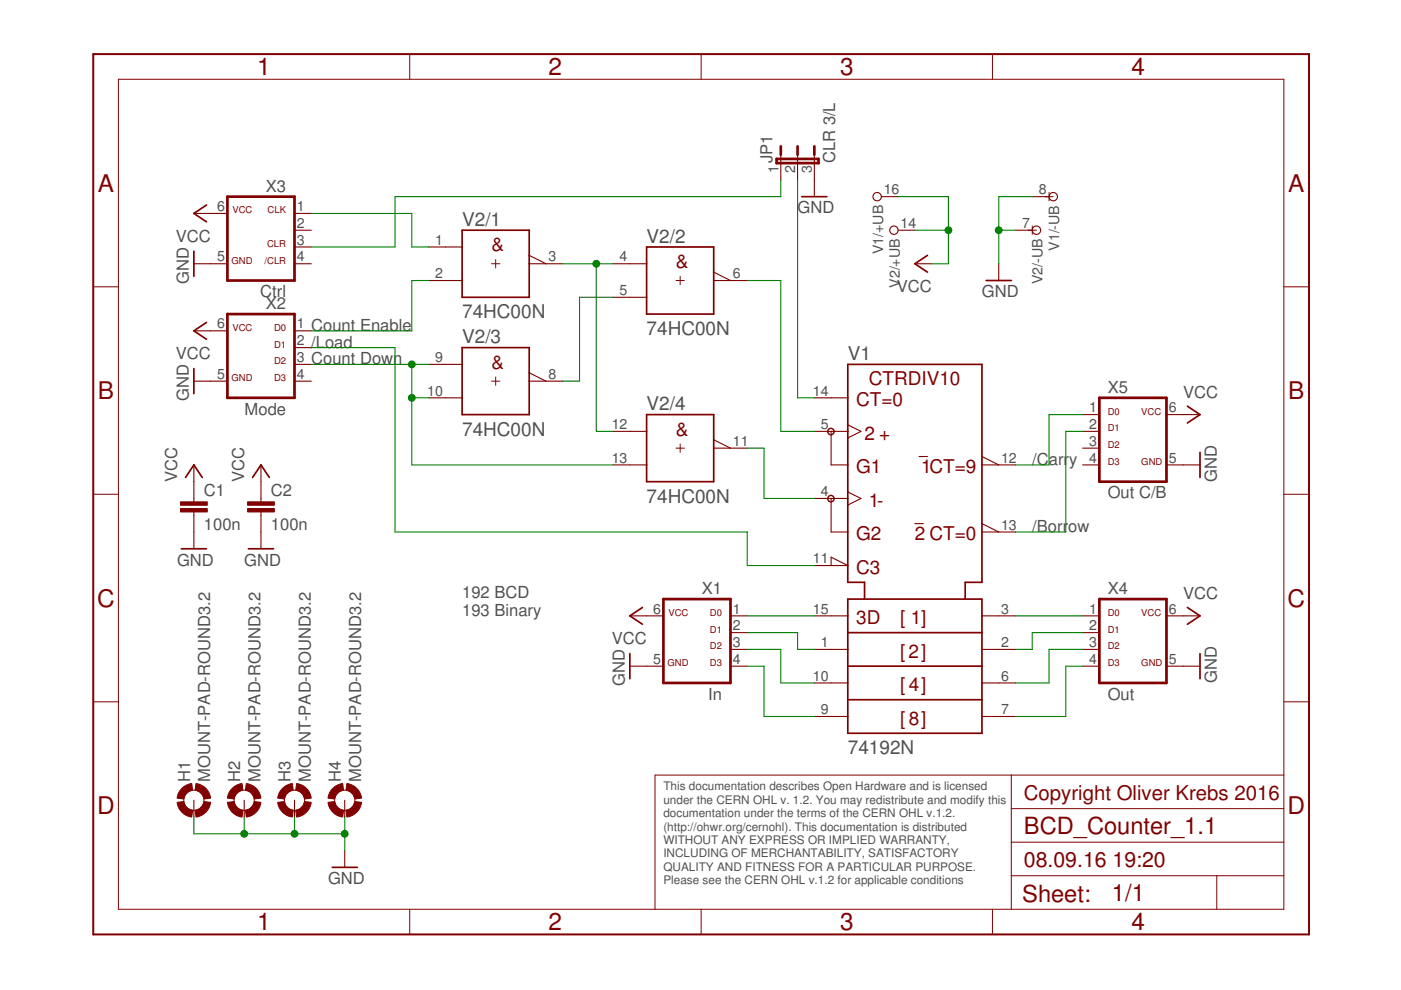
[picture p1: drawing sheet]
<svg xmlns="http://www.w3.org/2000/svg" width="297mm" height="210mm" viewBox="0 0 297 210" stroke-linecap="round" stroke-linejoin="round" font-family="sans-serif">
<g fill="none" stroke="#800000" stroke-width=".36">
<path d="M41.1 53.3v5.3M43.8 43.5l-2.7 1.8 2.7 1.7M98 48.8h14.2v14.2h-14.2zM137.1 52.4h14.2v14.2h-14.2zM170 41.7h5.3M196.6 54.1l-2.6 1.8 2.6 1.8M209.1 59.5h5.3M41.1 78.1v5.4M43.8 68.4l-2.7 1.7 2.7 1.8M98 73.7h14.2v14.2h-14.2zM137.1 87.9h14.2v14.2h-14.2zM251.8 86.1l2.6 1.8-2.6 1.8"/>
<path d="M254.4 95.9v5.3M38.4 116.4h5.4M39.3 101.2l1.8-2.6 1.8 2.6M52.7 116.4h5.3M53.6 101.2l1.7-2.6 1.8 2.6M133.5 138.6v5.3M136.2 128.8l-2.7 1.8 2.7 1.8M179.7 127h28.5v28.5h-28.5zM179.7 134.1h28.5M183.3 127v-3.5h-3.6v-46.2h28.5v46.2h-3.6v3.5M251.8 128.8l2.6 1.8-2.6 1.8M254.4 138.6v5.3"/>
<path d="M179.7 148.4h28.5M179.7 141.2h28.5M70.4 183.9h5.4"/>
</g>
<g fill="none" stroke="#800000" stroke-width=".23">
<path d="M165.5 32.8v5.3M169.1 32.8v5.3M172.7 32.8v8.9M41.1 55.9h7.1M41.1 45.3h7.1M62.4 55.9h3.6M62.4 45.3h3.6M62.4 48.8h3.6M62.4 52.4h3.6M90.9 52.4h7.1M90.9 59.5h7.1M112.2 55.9h7.1"/>
<path d="M112.2 54.1l3.6 1.8M130 55.9h7.1M151.3 59.5h7.1M151.3 57.7l3.6 1.8M186.9 41.7h3.5M190.4 48.8h3.6M194 55.9h3.5M211.8 55.9v3.6M215.3 48.8h3.6M218.9 41.7h3.5M41.1 70.1h7.1M62.4 70.1h3.6"/>
<path d="M62.4 73.7h3.6M62.4 77.3h3.6M90.9 77.3h7.1M112.2 79l3.6 1.8M130 63h7.1M41.1 80.8h7.1M41.1 98.6v7.8M55.3 98.6v7.8M62.4 80.8h3.6M90.9 84.3h7.1M112.2 80.8h7.1M130 91.5h7.1"/>
<path d="M130 98.6h7.1M151.3 95h7.1M151.3 93.2l3.6 1.8M172.7 91.5h7M172.7 84.3h7M176.2 91.5v7.1h3.5M179.7 90.1l2.8 1.4-2.8 1.4M194.9 96.8h1.7M208.2 98.6h7.1M208.2 96.8l3.6 1.8M229.5 87.9h3.6M229.5 91.5h3.6"/>
<path d="M229.5 95h3.6M229.5 98.6h3.6M247.3 87.9h7.1M247.3 98.6h7.1M41.1 108.5v7.9M55.3 108.5v7.9M172.7 119.9h7l-3.5-1.8v1.8M172.7 105.7h7M176.2 105.7v7.1h3.5M179.7 104.3l2.8 1.4-2.8 1.4M194 111h1.7M208.2 112.8h7.1"/>
<path d="M208.2 111l3.6 1.8M133.5 130.6h7.2M154.9 130.6h3.5M154.9 134.1h3.5M154.9 137.7h3.5M172.7 130.6h7M172.7 137.7h7M208.2 130.6h7.1M208.2 137.7h7.1M229.5 130.6h3.6M229.5 134.1h3.6M229.5 137.7h3.6"/>
<path d="M247.3 130.6h7.1M133.5 141.2h7.2M154.9 141.2h3.5M172.7 144.8h7M172.7 151.9h7M208.2 144.8h7.1M208.2 151.9h7.1M229.5 141.2h3.6M247.3 141.2h7.1M41.1 169.7v3.5M51.8 169.7v3.5M62.4 169.7v3.5"/>
<path d="M73.1 169.7v3.5M73.1 180.3v3.6"/>
<circle cx="186" cy="41.7" r=".89"/>
<circle cx="189.5" cy="48.8" r=".89"/>
<circle cx="219.8" cy="48.8" r=".89"/>
<circle cx="223.3" cy="41.7" r=".89"/>
</g>
<g fill="none" stroke="#800000" stroke-width=".21">
<path d="M25.1 16.8h247.1v176h-247.1zM86.9 11.5v5.3M148.7 11.5v5.3M210.4 11.5v5.3M104.2 55.9h1.8M105.1 55v1.8M143.3 59.5h1.8M144.2 58.6v1.8M218 48.8h1.8M218.9 47.9v1.8M221.5 41.7h1.8M222.4 40.8v1.8"/>
<path d="M19.8 60.8h5.3M105.1 79.9v1.8M272.2 60.8h5.3M104.2 80.8h1.8M143.3 95h1.8M144.2 94.1v1.8M19.8 104.8h5.3M272.2 104.8h5.3M19.8 148.8h5.3M272.2 148.8h5.3M214.4 164.3v28.5M214.4 178.6h57.8"/>
<path d="M214.4 171.4h57.8M272.2 164.3h-133.3v28.5M86.9 192.8v5.3M148.7 192.8v5.3M210.4 192.8v5.3M214.4 185.7h57.8M258 185.7v7.1"/>
<circle cx="41.1" cy="169.7" r="2.14"/>
<circle cx="51.8" cy="169.7" r="2.14"/>
<circle cx="62.4" cy="169.7" r="2.14"/>
<circle cx="73.1" cy="169.7" r="2.14"/>
</g>
<path d="M19.8 11.5h257.7v186.6h-257.7z" fill="none" stroke="#800000" stroke-width=".42"/>
<path d="M164.7 33.7h8.8v.9h-8.8zM165.5 31v1.8M169.1 31v1.8M172.7 31v1.8M48.2 41.7h14.2v17.8h-14.2zM48.2 66.6h14.2v17.7h-14.2zM233.1 84.3h14.2v17.8h-14.2zM140.7 127h14.2v17.8h-14.2zM233.1 127h14.2v17.8h-14.2z" fill="none" stroke="#800000" stroke-width=".57"/>
<g fill="none" stroke="#800000" stroke-width="1.4">
<circle cx="176.2" cy="91.5" r=".15"/>
<circle cx="176.2" cy="105.7" r=".15"/>
</g>
<g fill="#800000" stroke="#800000" stroke-width=".21">
<path d="M38.3 107.8h5.6v.7h-5.6z"/>
<path d="M38.3 106.4h5.6v.7h-5.6z"/>
<path d="M52.5 107.8h5.7v.7h-5.7z"/>
<path d="M52.5 106.4h5.7v.7h-5.7z"/>
</g>
<g fill="#800000" stroke="#800000" stroke-width=".21">
<path d="M38.6 167.2l.8-.7 1.3-.4 .1 1.4-.7 .3a2.04 2.04 0 0 0-1.1 1.6l-1.5-.2 .1-.2a3.2 3.2 0 0 1 1-1.8z" fill-rule="evenodd"/>
<path d="M37.5 170.1l1.5-.2 .4 1.1a2.05 2.05 0 0 0 1.4 .8l-.1 1.4a3.6 3.6 0 0 1-3.2-3.1z" fill-rule="evenodd"/>
<path d="M41.4 171.8a2.11 2.11 0 0 0 1.8-1.9l1.5 .2a3.6 3.6 0 0 1-3.1 3.1z" fill-rule="evenodd"/>
<path d="M41.6 166.1a3.6 3.6 0 0 1 3.1 3.1l-1.5 .2-.2-.8-.5-.6-1.1-.5z" fill-rule="evenodd"/>
<path d="M49.2 167.2l.9-.7 1.2-.4 .2 1.4-.8 .3a2.04 2.04 0 0 0-1.1 1.6l-1.4-.2 .1-.2a3.2 3.2 0 0 1 .9-1.8z" fill-rule="evenodd"/>
<path d="M48.2 170.1l1.4-.2a2.12 2.12 0 0 0 1.9 1.9l-.2 1.4a3.6 3.6 0 0 1-3.1-3.1z" fill-rule="evenodd"/>
<path d="M52 171.8a2.11 2.11 0 0 0 1.9-1.9l1.4 .2a3.5 3.5 0 0 1-3.1 3.1z" fill-rule="evenodd"/>
<path d="M52.2 166.1a3.5 3.5 0 0 1 3.1 3.1l-1.4 .2-.2-.8-.6-.6-1.1-.5z" fill-rule="evenodd"/>
<path d="M59.9 167.2l.8-.7 1.3-.4 .2 1.4-.8 .3a2.04 2.04 0 0 0-1.1 1.6l-1.4-.2v-.2a3.4 3.4 0 0 1 1-1.8z" fill-rule="evenodd"/>
<path d="M58.9 170.1l1.4-.2a2.12 2.12 0 0 0 1.9 1.9l-.2 1.4a3.6 3.6 0 0 1-3.1-3.1z" fill-rule="evenodd"/>
<path d="M62.7 171.8a2.16 2.16 0 0 0 1.9-1.9l1.4 .2a3.6 3.6 0 0 1-3.1 3.1z" fill-rule="evenodd"/>
<path d="M62.9 166.1a3.6 3.6 0 0 1 3.1 3.1l-1.4 .2a2.17 2.17 0 0 0-1.9-1.9z" fill-rule="evenodd"/>
<path d="M70.6 167.2l.8-.7 1.3-.4 .1 1.4-1.1 .5a2.07 2.07 0 0 0-.7 1.4l-1.4-.2v-.2a3.4 3.4 0 0 1 1-1.8z" fill-rule="evenodd"/>
<path d="M69.6 170.1l1.4-.2 .4 1.1a1.94 1.94 0 0 0 1.4 .8l-.1 1.4a3.6 3.6 0 0 1-3.1-3.1z" fill-rule="evenodd"/>
<path d="M73.4 171.8a2.16 2.16 0 0 0 1.8-1.9l1.4 .2a3.6 3.6 0 0 1-3.1 3.1z" fill-rule="evenodd"/>
<path d="M73.5 166.1a3.6 3.6 0 0 1 3.1 3.1l-1.4 .2a2.17 2.17 0 0 0-1.8-1.9z" fill-rule="evenodd"/>
</g>
<g fill="none" stroke="#008000" stroke-width=".23">
<path d="M165.5 38.1v3.6h-81.7v10.7h-17.8M169.1 38.1v46.2h3.6M66 45.3h21.3v7.1h3.6M90.9 59.5h-3.6v10.6h-21.3M119.3 55.9h10.7M126.4 55.9v35.6h3.6M158.4 59.5h7.1v32h7.2M190.4 41.7h10.7v14.2h-3.6M194 48.8h7.1M211.8 48.8h3.5M218.9 41.7h-7.1v14.2M66 77.3h24.9"/>
<path d="M66 73.7h17.8v39.1h74.6v7.1h14.3M87.3 77.3v21.3h42.7M130 63h-7.1v17.8h-3.6M87.3 84.3h3.6M158.4 95h3.6v10.7h10.7M229.5 87.9h-7.1v10.7h-7.1M229.5 91.5h-3.5v21.3h-10.7M158.4 130.6h14.3M158.4 137.7h7.1v7.1h7.2M158.4 134.1h10.7v3.6h3.6M215.3 130.6h14.2M229.5 134.1h-10.6v3.6h-3.6"/>
<path d="M229.5 137.7h-7.1v7.1h-7.1M158.4 141.2h3.6v10.7h10.7M229.5 141.2h-3.5v10.7h-10.7M41.1 173.2v3.6h32M51.8 173.2v3.6M62.4 173.2v3.6M73.1 173.2v7.1"/>
</g>
<g fill="#008000" stroke="#008000" stroke-width=".21">
<circle cx="211.8" cy="48.8" r=".72"/>
<circle cx="73.1" cy="176.8" r=".72"/>
<circle cx="62.4" cy="176.8" r=".72"/>
<circle cx="51.8" cy="176.8" r=".72"/>
<circle cx="201.1" cy="48.8" r=".72"/>
<circle cx="126.4" cy="55.9" r=".72"/>
<circle cx="87.3" cy="84.3" r=".72"/>
<circle cx="87.3" cy="77.3" r=".72"/>
</g>
<g font-size="5.2" fill="#800000">
<text x="54.5" y="16">1</text>
<text x="116.3" y="16">2</text>
<text x="178.1" y="16">3</text>
<text x="239.9" y="16">4</text>
<text x="20.7" y="40.6">A</text>
<text x="273.1" y="40.6">A</text>
<text x="20.7" y="84.6">B</text>
<text x="273.1" y="84.6">B</text>
<text x="20.6" y="128.6">C</text>
<text x="273" y="128.6">C</text>
<text x="20.6" y="172.6">D</text>
<text x="273" y="172.6">D</text>
<text x="54.5" y="197.3">1</text>
<text x="116.3" y="197.3">2</text>
<text x="178.1" y="197.3">3</text>
<text x="239.9" y="197.3">4</text>
</g>
<g font-size="5" fill="#800000">
<text x="217.1" y="176.8">BCD_Counter_1.1</text>
<text x="216.7" y="191.2">Sheet:</text>
<text x="235.8" y="191">1/1</text>
</g>
<g font-size="4.5" fill="#800000">
<text x="217.1" y="183.9">08.09.16</text>
<text x="235.9" y="183.9">19:20</text>
</g>
<text font-size="4.3" fill="#800000" x="217.1" y="169.7">Copyright Oliver Krebs 2016</text>
<g font-size="4" fill="#505050">
<text x="98" y="47.9">V2/1</text>
<text x="137.1" y="51.5">V2/2</text>
<text x="98" y="67.5">74HC00N</text>
<text x="137.1" y="71">74HC00N</text>
<text x="98" y="72.8">V2/3</text>
<text x="179.8" y="76.4">V1</text>
<text x="137.1" y="87">V2/4</text>
<text x="98" y="92.4">74HC00N</text>
<text x="137.1" y="106.6">74HC00N</text>
<text x="179.8" y="159.9">74192N</text>
</g>
<g font-size="4" fill="#800000">
<text x="104.2" y="53.3">&amp;</text>
<text x="143.3" y="56.8">&amp;</text>
<text x="104.2" y="78.1">&amp;</text>
<text x="184.2" y="81.7">CTRDIV10</text>
<text x="181.5" y="86.1">CT=0</text>
<text x="143.3" y="92.4">&amp;</text>
<text x="183.3" y="93.2">2 +</text>
<text x="181.5" y="100.4">G1</text>
<text x="195.3" y="100.4">1CT=9</text>
<text x="184.2" y="107.5">1-</text>
<text x="181.5" y="114.6">G2</text>
<text x="194" y="114.6">2 CT=0</text>
<text x="181.5" y="121.7">C3</text>
<text x="181.5" y="132.4">3D</text>
<text x="190.9" y="132.4">[ 1]</text>
<text x="190.9" y="139.5">[2]</text>
<text x="190.9" y="146.6">[ 4]</text>
<text x="190.9" y="153.7">[8]</text>
</g>
<g font-size="3.5" fill="#505050">
<text x="163.8" y="34.6" transform="rotate(-90 163.8 34.6)">JP1</text>
<text x="177.1" y="34.6" transform="rotate(-90 177.1 34.6)">CLR 3/L</text>
<text x="56.4" y="40.6">X3</text>
<text x="169.1" y="45.3">GND</text>
<text x="37.2" y="51.3">VCC</text>
<text x="40" y="60.2" transform="rotate(-90 40 60.2)">GND</text>
<text x="55.2" y="63">Ctrl</text>
<text x="56.4" y="65.5">X2</text>
<text x="190.1" y="62">VCC</text>
<text x="208.2" y="63">GND</text>
<text x="66" y="70.1">Count Enable</text>
<text x="37.2" y="76.2">VCC</text>
<text x="66" y="77.2">Count Down</text>
<text x="66" y="73.7">/Load</text>
<text x="234.9" y="83.3">X5</text>
<text x="40" y="85.1" transform="rotate(-90 40 85.1)">GND</text>
<text x="51.9" y="87.9">Mode</text>
<text x="250.9" y="84.4">VCC</text>
<text x="218.9" y="98.6">/Carr</text>
<text x="226.7" y="98.6">y</text>
<text x="37.5" y="102.1" transform="rotate(-90 37.5 102.1)">VCC</text>
<text x="43.2" y="105.2">C1</text>
<text x="51.8" y="102.1" transform="rotate(-90 51.8 102.1)">VCC</text>
<text x="57.5" y="105.2">C2</text>
<text x="234.9" y="105.7">Out C/B</text>
<text x="258" y="102.1" transform="rotate(-90 258 102.1)">GND</text>
<text x="43.2" y="112.3">100n</text>
<text x="57.5" y="112.3">100n</text>
<text x="218.9" y="112.8">/Borrow</text>
<text x="37.5" y="119.9">GND</text>
<text x="51.8" y="119.9">GND</text>
<text x="148.8" y="126">X1</text>
<text x="234.9" y="126">X4</text>
<text x="98" y="126.8">192 BCD</text>
<text x="98" y="130.6">193 Binary</text>
<text x="250.9" y="127">VCC</text>
<text x="129.7" y="136.6">VCC</text>
<text x="132.5" y="145.5" transform="rotate(-90 132.5 145.5)">GND</text>
<text x="150.2" y="148.3">In</text>
<text x="234.9" y="148.3">Out</text>
<text x="258" y="144.8" transform="rotate(-90 258 144.8)">GND</text>
<text x="40.3" y="165.8" transform="rotate(-90 40.3 165.8)">H1</text>
<text x="44.6" y="165.8" transform="rotate(-90 44.6 165.8)">MOUNT-PAD-ROUND3.2</text>
<text x="50.9" y="165.8" transform="rotate(-90 50.9 165.8)">H2</text>
<text x="55.2" y="165.8" transform="rotate(-90 55.2 165.8)">MOUNT-PAD-ROUND3.2</text>
<text x="61.6" y="165.8" transform="rotate(-90 61.6 165.8)">H3</text>
<text x="65.9" y="165.8" transform="rotate(-90 65.9 165.8)">MOUNT-PAD-ROUND3.2</text>
<text x="72.3" y="165.8" transform="rotate(-90 72.3 165.8)">H4</text>
<text x="76.5" y="165.8" transform="rotate(-90 76.5 165.8)">MOUNT-PAD-ROUND3.2</text>
<text x="69.5" y="187.5">GND</text>
</g>
<g font-size="3" fill="#505050">
<text x="165" y="36.8" transform="rotate(-90 165 36.8)">1</text>
<text x="168.6" y="36.8" transform="rotate(-90 168.6 36.8)">2</text>
<text x="172.1" y="36.8" transform="rotate(-90 172.1 36.8)">3</text>
<text x="187.4" y="41.2">16</text>
<text x="220.3" y="41.2">8</text>
<text x="46" y="44.8">6</text>
<text x="62.9" y="44.8">1</text>
<text x="62.9" y="48.3">2</text>
<text x="62.9" y="51.9">3</text>
<text x="92.3" y="51.9">1</text>
<text x="187.2" y="53.9" transform="rotate(-90 187.2 53.9)">V1/+UB</text>
<text x="190.9" y="48.3">14</text>
<text x="216.7" y="48.3">7</text>
<text x="224.6" y="53.2" transform="rotate(-90 224.6 53.2)">V1/-UB</text>
<text x="46" y="55.4">5</text>
<text x="62.9" y="55.4">4</text>
<text x="92.3" y="59">2</text>
<text x="116.3" y="55.4">3</text>
<text x="131.4" y="55.4">4</text>
<text x="155.4" y="59">6</text>
<text x="131.4" y="62.5">5</text>
<text x="190.8" y="61" transform="rotate(-90 190.8 61)">V2/+UB</text>
<text x="221" y="60.3" transform="rotate(-90 221 60.3)">V2/-UB</text>
<text x="46" y="69.6">6</text>
<text x="62.9" y="69.6">1</text>
<text x="62.9" y="73.2">2</text>
<text x="62.9" y="76.8">3</text>
<text x="92.3" y="76.8">9</text>
<text x="46" y="80.3">5</text>
<text x="62.9" y="80.3">4</text>
<text x="90.6" y="83.9">10</text>
<text x="116.3" y="80.3">8</text>
<text x="172.4" y="83.9">14</text>
<text x="230.9" y="87.4">1</text>
<text x="247.8" y="87.4">6</text>
<text x="129.7" y="91">12</text>
<text x="155.4" y="94.5">11</text>
<text x="174" y="91">5</text>
<text x="230.9" y="91">2</text>
<text x="230.9" y="94.5">3</text>
<text x="129.7" y="98.1">13</text>
<text x="212.3" y="98.1">12</text>
<text x="230.9" y="98.1">4</text>
<text x="247.8" y="98.1">5</text>
<text x="174" y="105.2">4</text>
<text x="212.3" y="112.3">13</text>
<text x="172.4" y="119.4">11</text>
<text x="138.5" y="130.1">6</text>
<text x="155.4" y="130.1">1</text>
<text x="172.4" y="130.1">15</text>
<text x="212.3" y="130.1">3</text>
<text x="230.9" y="130.1">1</text>
<text x="247.8" y="130.1">6</text>
<text x="155.4" y="133.6">2</text>
<text x="155.4" y="137.2">3</text>
<text x="174" y="137.2">1</text>
<text x="212.3" y="137.2">2</text>
<text x="230.9" y="133.6">2</text>
<text x="230.9" y="137.2">3</text>
<text x="138.5" y="140.7">5</text>
<text x="155.4" y="140.7">4</text>
<text x="230.9" y="140.7">4</text>
<text x="247.8" y="140.7">5</text>
<text x="172.4" y="144.3">10</text>
<text x="212.3" y="144.3">6</text>
<text x="174" y="151.4">9</text>
<text x="212.3" y="151.4">7</text>
</g>
<g font-size="2.5" fill="#505050">
<text x="140.6" y="167.6">This documentation describes Open Hardware and is licensed</text>
<text x="140.6" y="170.4">under the CERN OHL v. 1.2. You may redistribute and modify this</text>
<text x="140.6" y="173.3">documentation under the terms of the CERN OHL v.1.2.</text>
<text x="140.6" y="176.1">(http://ohwr.org/cernohl). This documentation is distributed</text>
<text x="140.6" y="178.9">WITHOUT ANY EXPRESS OR IMPLIED WARRANTY,</text>
<text x="140.6" y="181.8">INCLUDING OF MERCHANTABILITY, SATISFACTORY</text>
<text x="140.6" y="184.6">QUALITY AND FITNESS FOR A PARTICULAR PURPOSE.</text>
<text x="140.6" y="187.5">Please see the CERN OHL v.1.2 for applicable conditions</text>
</g>
<g font-size="2" fill="#800000">
<text x="49.3" y="45.3">VCC</text>
<text x="56.7" y="45.3">CLK</text>
<text x="56.6" y="52.4">CLR</text>
<text x="49.1" y="55.9">GND</text>
<text x="56.1" y="55.9">/CLR</text>
<text x="49.3" y="70.1">VCC</text>
<text x="58.1" y="70.1">D0</text>
<text x="58.1" y="77.2">D2</text>
<text x="58.1" y="73.7">D1</text>
<text x="49.1" y="80.8">GND</text>
<text x="58.1" y="80.8">D3</text>
<text x="234.9" y="87.9">D0</text>
<text x="242" y="87.9">VCC</text>
<text x="234.9" y="95">D2</text>
<text x="234.9" y="91.5">D1</text>
<text x="234.9" y="98.6">D3</text>
<text x="242" y="98.6">GND</text>
<text x="141.7" y="130.6">VCC</text>
<text x="150.5" y="130.6">D0</text>
<text x="234.9" y="130.6">D0</text>
<text x="242" y="130.6">VCC</text>
<text x="150.5" y="137.7">D2</text>
<text x="150.5" y="134.1">D1</text>
<text x="234.9" y="137.7">D2</text>
<text x="234.9" y="134.1">D1</text>
<text x="141.5" y="141.2">GND</text>
<text x="150.5" y="141.2">D3</text>
<text x="234.9" y="141.2">D3</text>
<text x="242" y="141.2">GND</text>
</g>
</svg>
